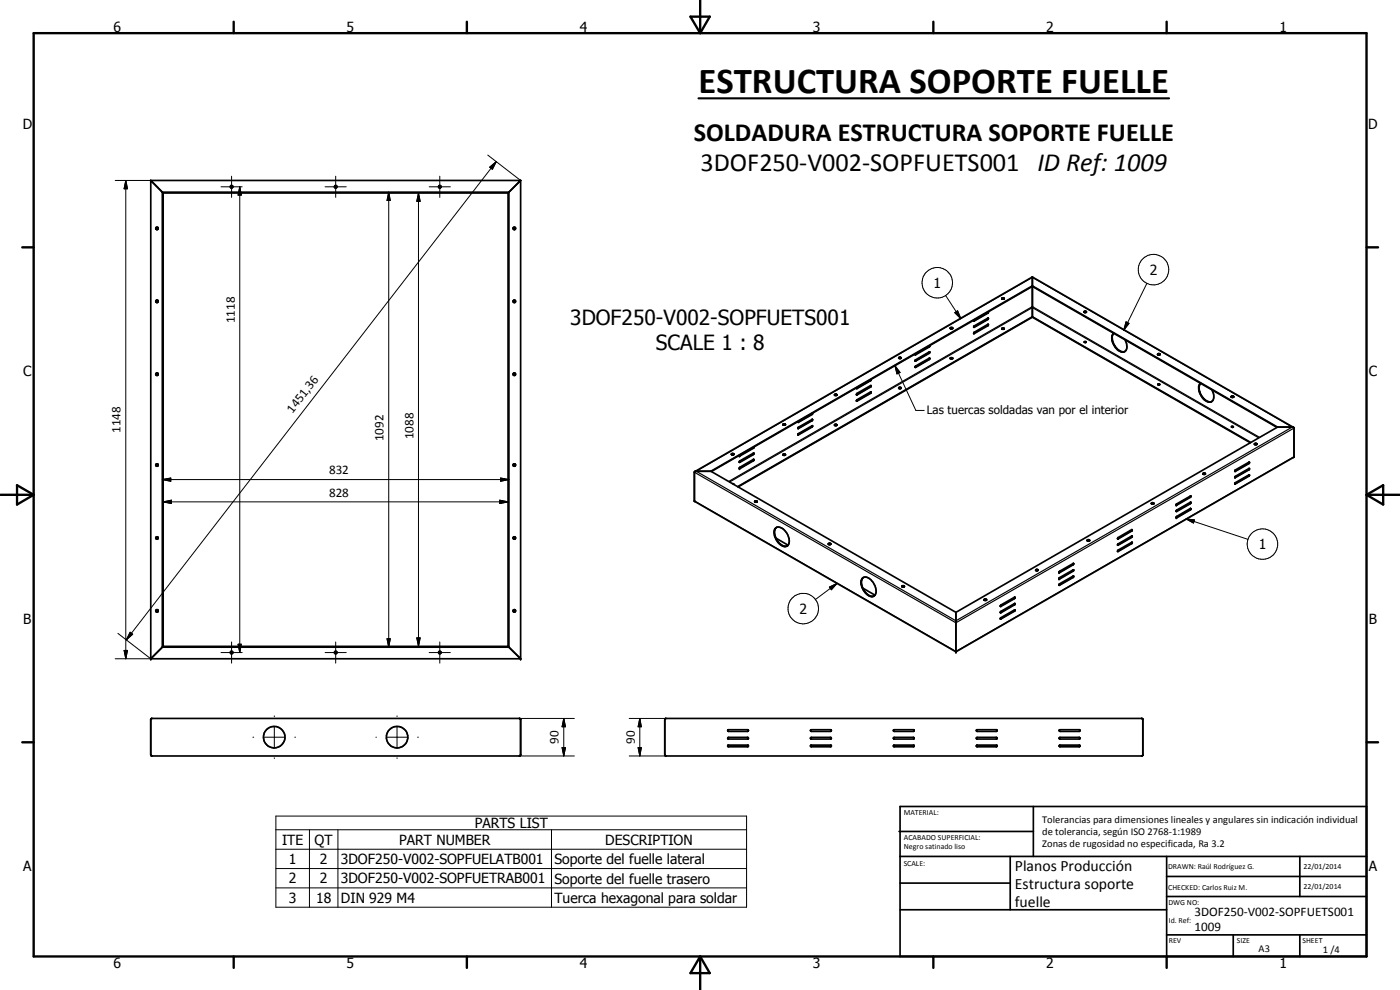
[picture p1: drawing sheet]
<svg xmlns="http://www.w3.org/2000/svg" width="420mm" height="297mm" viewBox="0 0 420 297" stroke-linecap="round" stroke-linejoin="round" font-family="sans-serif">
<g fill="none" stroke="#000" stroke-width=".51">
<path d="M45.2 54.2l3.5 3.5M45.2 54.1v143.6M45.2 54.1h111M48.7 57.7h104v136.5M48.7 57.7l.3 .2M48.7 57.7v136.5h104M49 57.9v136M49 57.9h103.5M69.3 55.9h.4v.2l-.3 .1zM100.6 55.9h.3v.2l-.3 .1zM131.8 55.9h.4l-.1 .3zM132.1 55.9h.1"/>
<path d="M152.5 57.9v136M156.2 54.1v143.6M156.2 54.2l-3.7 3.7M154.3 68.4l.3 .1-.2 .2zM47 90.2l.3 .1-.1 .3-.3-.2zM154.3 90.2l.2 .1v.3h-.2zM285.2 98.6l.2-.3h.4l.1 .3M285.2 98.6h.7M285.2 98.6l.5 .1M285.7 98.6l-.3 .1M285.7 98.6h.1M285.7 98.6v.1"/>
<path d="M285.9 98.6l-.2 .1M292.2 96.3h.1M292.3 98.1l-.1 .1M292.3 100h-.1M292.3 96.1v.2M292.3 99.7l4.3-2.4-.1 .4-4.2 2.4zM296.5 97.3l-.1 .3-4.1 2.4M296.5 95.4l-.2 .4-4 2.3M296.5 93.6l-4.2 2.7M296.5 95.4l-4.2 2.4-.1 .4M296.5 95.4l-.1 .5-4.2 2.3M296.6 93.6l-.2 .4-4.1 2.3"/>
<path d="M300.7 98.7h.7M300.7 98.7l.3-.3 .4 .3M300.7 89.7l.3-.2 .4 .2M300.7 89.7h.1M300.7 89.7l.3-.4 .4 .4M300.8 89.7l.1-.1 .3 .1M301.4 89.7h-.6M309.8 83.1v12.1M309.8 83.1l-101.2 58.4M309.8 95.2l-88.3 50.9M309.8 95.2l65.4 37.6M309.8 83.1l78.4 45.1"/>
<path d="M325.3 93.6h.7M325.3 93.6l.4-.3 .3 .3M325.3 93.6l.5 .2M325.5 93.8h.4M326 93.6l-.2 .2M334.2 100a3.3 3.3 0 0 0 .6 4.3 2.59 2.59 0 0 0 2.8 1.2M334.3 100a3.8 3.8 0 0 0 1 4.7 2.23 2.23 0 0 0 2.3 .8M46.9 112.2l.3-.1 .1 .3h-.4zM154.3 112.1l.2 .3h-.3zM250.5 118.5h.7M250.6 118.6l-.2-.1a.32 .32 0 0 1 .4-.3 .32 .32 0 0 1 .3 .4M250.6 118.6h.5"/>
<path d="M250.6 118.6h.4M250.6 118.6v.1M251 118.6v.1M257 118.4h.1M257 116.5h.1M257.1 116.3v.2M257.1 118.1l4.3-2.4v.4l-4.2 2.4zM261.3 113.9l-4.2 2.6M261.3 115.7l-.1 .3-4.1 2.4M261.3 117.6l-.2 .3-4.1 2.4M261.4 113.8v.4l-4.3 2.3M269.7 107.4l.4-.3 .3 .3"/>
<path d="M269.7 107.4h.7M269.7 116.5h.7M269.7 116.5l.2-.3h.4l.1 .3M269.9 107.6h.4M274.6 108.1l4.4-2.5-.1 .4-4.2 2.4zM274.6 110l4.4-2.5v.3l-4.2 2.4zM274.6 110.2h.1M274.6 108.2h.1M278.9 103.8l-4.3 2.6M278.9 105.6l-.1 .3-4.1 2.3M278.9 107.4l-.1 .4-4.1 2.4M279 103.9l-4.3 2.6-.1-.3"/>
<path d="M279 103.7v.2M279 103.9h.1M285.2 107.6h.7M285.2 107.6l.2-.3 .4 .1 .1 .2M325.4 102.7h.5M326 102.7h-.6M326 102.6l-.5-.1-.1 .2M326 102.6v.1M337.6 101.9a2.77 2.77 0 0 1 0 3.6M347.4 106.4l.4-.2 .3 .2M347.4 106.4h.7M347.4 106.4l.2-.3 .5 .3"/>
<path d="M347.5 115.4h.5M347.5 115.2l.6 .2-.5 .1zM347.6 106.4v.1M347.6 106.4h.1M347.6 106.4l.4 .1M360.1 115.2a4.1 4.1 0 0 0 1.9 5.2l1.4 .2M360.2 115.2a4.1 4.1 0 0 0 3.2 5.4M360.3 115l-.2 .2M363.7 117a2.68 2.68 0 0 1-.1 3.5l-.2 .1M369.5 119.1l.4-.3 .3 .3M369.5 119.1l.4-.1 .3 .1M369.5 119.1l.5 .2"/>
<path d="M370 119.1l-.3 .1M370 119.1l.1 .1M370.1 119.2h.1M370.2 119.1l-.2 .2M154 139.4l.5-.2 .2 .5-.5 .2zM154.3 139.4l.3 .1-.2 .2zM219.5 136.4l.2-.3 .5 .3M219.5 136.4h.7M219.5 136.4l.5 .1M219.7 136.4h.4M220.2 136.4l-.2 .1M221.9 136.8h.1"/>
<path d="M221.9 136.8v.1M221.9 136.6v.2M222 138.3l4.3-2.3-.2 .4-4.2 2.3zM226.1 135.9l-.1 .4-4.1 2.3M226.1 134.2l-4.2 2.6M226.1 137.8l-.1 .3-4.1 2.4M226.3 134.1l-.2 .4-4.2 2.4M235 127.5l.2-.3h.4l.1 .3M235 136.5l.4-.1 .3 .1M235 136.5h.7M235 136.5v-.2l.4-.1 .3 .3M235 127.5l.4-.2 .3 .2"/>
<path d="M235 127.5l.1 .1M235.1 127.6h.4M235.2 127.6h.3M235.7 127.5l-.2 .1M239.5 130.2l4.3-2.5-.1 .4-4.1 2.4zM239.5 128.3l4.4-2.4-.1 .3-4.2 2.4zM239.5 126.5v.2M239.5 130.4h.1M239.5 128.5h.1M239.5 126.6v.1M243.7 124l-.1 .3-4.1 2.3M243.7 127.7v.3l-4.2 2.4"/>
<path d="M243.7 125.8v.3l-4.2 2.4M243.9 124l-.2 .4-4.2 2.3M250.5 127.6l.3-.2 .4 .2M250.5 127.6h.7M250.5 127.6l.1-.3h.4l.2 .3M257.1 120l4.3-2.4-.1 .4-4.2 2.4zM369.6 128.1h.5M369.6 127.9l.6 .2-.5 .1zM374.8 138.7h.2l-.2 .4-4.2 2.3M374.8 138.7l-4.1 2.3-.1 .4M374.9 138.7l-.2 .3-4.1 2.4M375.4 132.8l-65.6-37.8-88.4 51"/>
<path d="M376.5 133.3l.3-.2 .4 .2M376.5 133.3l.2-.3 .5 .3M376.5 133.3l.5 .1M377 133.3l-.4 .1M377 133.3h.1M377.1 133.3v.1M377.2 133.3l-.2 .1M383.2 128.2l-73.4-42.3-96.3 55.6M383.4 128.1l4.9 .2v8.9l-101.4 58.4M383.4 128.1l-96.5 55.6M383.4 128.1l-73.6-42.3-96.5 55.6M213.3 141.4l-4.8 .1-.1 8.9 78.5 45.2"/>
<path d="M213.3 141.4l73.6 42.3M219.8 145.1l.4 .2M221.9 140.3l4.4-2.5-.1 .4-4.2 2.4zM226.5 150.5h.7M226.5 150.4l.5-.1 .2 .3-.3 .1zM226.6 150.6v.1M226.6 150.6h.5M227.1 150.6v.1M232.8 158.4a2.27 2.27 0 0 1 2.9 .9 3.5 3.5 0 0 1 .7 4.4 2.31 2.31 0 0 1-3.1-1.2 3.6 3.6 0 0 1-.5-4.1zM233.1 158.2a3.1 3.1 0 0 0 .4 4.2 2.65 2.65 0 0 0 2.8 1.4M339.6 158.9h.2l-.1 .4-4.1 2.4-.2-.1M339.6 158.9l-4.1 2.4-.1 .3"/>
<path d="M339.7 158.9l-.1 .3-4.2 2.4M345.6 151.1h.7M345.7 151.3l.2-.2 .2 .2M346.3 151.1l-.1-.2-.4-.1-.3 .2 .3 .3M346.3 151.1l-.5 .2M353 151.3l4.4-2.5-.2 .4-4.1 2.4zM353 153.2l4.4-2.5-.2 .4-4 2.4zM353.1 155l4.3-2.4-.1 .4-4.3 2.4zM357.3 148.8l-.1 .3-4.2 2.4M357.3 150.7l-.1 .3-4.2 2.4M357.3 152.6l-.1 .3-4.2 2.4M357.3 148.8h.1"/>
<path d="M361 142.2l.4-.1 .3 .1M361 142.2l.4-.3 .3 .3M361 142.2l.6 .1M361.6 142.2l-.4 .1M361.6 142.2v.1M361.7 142.2l-.1 .1M370.6 143.3h.1M374.8 142.5l-4.1 2.4-.1 .3M374.8 140.6h.2l-.1 .3-4.2 2.4M374.8 140.6l-4.1 2.3-.1 .4M374.8 142.5h.2l-.2 .4-4.2 2.3M374.9 140.6l-4.3 2.7"/>
<path d="M374.9 140.6h.1M374.9 142.5l-.1 .2-4.2 2.5M47 161.2l.3 .1-.1 .3-.3-.2zM154.3 161.2l.2 .1v.3h-.2zM232.9 161.5l3.6 2.1M248.6 163.3l.2-.3 .5 .3M248.6 163.3h.7M248.6 163.3l.1 .1M248.7 163.4h.5M248.7 163.3v.1M248.7 163.3h.5M249.2 163.3v.1"/>
<path d="M249.3 163.3l-.1 .1M258.6 173.8a1.53 1.53 0 0 1 2.5 0l.9 .9 .6 1.1a2.92 2.92 0 0 1 0 2.8M258.6 173.8a4.3 4.3 0 0 0 3.1 5.2l.9-.4M258.6 173.9a4.5 4.5 0 0 0 3.2 5l.5-.1M258.8 173.6l-.2 .3M259 176.5l3.6 2.1M270.7 175.9l.5-.2 .2 .2-.5 .2zM270.7 176h.7M270.8 176.1h.1M270.8 176.1h.5M271.3 176.1h.1M304.4 179.2l-4 2.3-.2 .4"/>
<path d="M304.4 179.2h.2l-.2 .4-4.2 2.3M304.5 179.2l-.2 .3-4.1 2.4M310.8 171.1h.7M311 171.2h.4M311 171.2h.1M311.4 171.2h.1M317.8 171.6l4.4-2.5-.1 .3-4.1 2.4zM317.8 175.3l4.4-2.4-.1 .3-4.2 2.4zM322.1 169l-.2 .4-4.1 2.3M322.1 170.9v.1M322.1 172.8l-.2 .4-4.1 2.3M322.1 171l-4.3 2.7"/>
<path d="M322.1 170.9h.1M322.2 170.9l-.1 .4-4.3 2.4 .1-.3 4.2-2.4M326.3 162.2h.7M326.3 162.1l.5-.2 .2 .2-.5 .2zM326.5 162.3h.1M326.5 162.3h.3M326.8 162.3h.1M335.4 165.4h.1M335.6 165.1l4.2-2.4-.1 .4-4.3 2.4zM339.6 160.8l-4.1 2.4-.1 .3M339.6 160.8h.2l-.2 .4-4.2 2.3M339.7 160.8l-.2 .4-4.1 2.3"/>
<path d="M339.7 162.7l-.2 .4-4.1 2.3M45.2 197.7h111M46.9 183.2l.2-.2 .2 .4h-.4zM49 193.9l-3.8 3.8M49 193.9h103.5M69.4 195.6l.3 .1-.2 .3-.2-.1zM100.6 195.6l.3 .1-.2 .3zM131.9 195.6h.2v.4l-.3-.1zM152.5 193.9l.2 .3M152.7 194.2l3.5 3.5M154.2 183.2l.2-.2 .1 .4h-.2zM286.9 183.7v11.9"/>
<path d="M295.3 180l.4-.1 .4 .1M295.3 180l.3-.3 .4 .1 .1 .2M295.3 180l.3 .1M295.5 180.1h.4M296.1 180l-.5 .1M304.4 181.1h.2l-.1 .3-4.1 2.5-.2-.1M304.4 181.1l-4 2.3-.2 .4M304.4 183l-4.1 2.4-.1 .3M304.4 183h.2l-.2 .4-4.2 2.3M304.5 181.1l-4.3 2.7M304.5 181.1h.1M304.5 183l-.1 .3-4.2 2.4"/>
<path d="M45.3 215.7l110.7-.1 .2 .2v10.8l-.3 .2h-110.3l-.4-.2zM199.6 215.7l143.1-.1 .3 .2v10.8l-.4 .2h-142.7l-.4-.4zM218.5 218.9h6l.1 .3-.2 .3h-5.8l-.2-.3zM243.3 219l6.1-.1 .1 .3-.3 .3h-5.7zM268.3 218.9h5.9l.2 .3-.3 .3h-5.7l-.3-.3zM293.1 219l6-.1 .1 .3-.2 .3h-5.7zM317.9 219l6.1-.1 .1 .3-.2 .3h-5.8zM218.4 221.4l6-.2 .2 .3-.1 .2h-6zM218.4 223.6h6.1l.1 .3-.2 .2h-5.8zM243.3 221.4l5.9-.2 .3 .3-.1 .2h-6zM243.3 223.6h6.1l.1 .3-.3 .2h-5.7zM268.2 221.4l5.9-.2 .3 .3-.2 .2h-5.9z"/>
<path d="M268.2 223.6h6l.2 .3-.3 .2h-5.7zM293.1 221.4l5.9-.2 .2 .3-.1 .2h-6zM293.1 223.6h6l.1 .3-.2 .2h-5.7zM317.9 221.4l6-.2 .2 .3-.1 .2h-6zM317.9 223.6h6.1l.1 .3-.2 .2h-5.8zM269.8 249.5h40.3M270.1 242h140v45h-140zM270.1 257h140M303.2 257v16M310.1 242v15M350.1 257v30M390.1 257v12"/>
<path d="M270.1 265h33.1M270.1 273h80M350.1 269h60M350.1 263h60M350.1 280.5h60M370.1 280.5v6.5M390.1 280.5v6.5"/>
<circle cx="69.5" cy="56" r=".38"/>
<circle cx="100.7" cy="56" r=".38"/>
<circle cx="132" cy="56" r=".38"/>
<circle cx="47.1" cy="68.5" r=".38"/>
<circle cx="47.1" cy="68.5" r=".2"/>
<circle cx="154.4" cy="68.5" r=".39"/>
<circle cx="47.1" cy="90.4" r=".38"/>
<circle cx="154.4" cy="90.4" r=".39"/>
<circle cx="47.1" cy="112.3" r=".38"/>
<circle cx="154.4" cy="112.3" r=".39"/>
<circle cx="47.1" cy="139.5" r=".37"/>
<circle cx="47.1" cy="139.5" r=".2"/>
<circle cx="47.1" cy="161.4" r=".37"/>
<circle cx="154.4" cy="161.4" r=".38"/>
<circle cx="311.1" cy="171" r=".34"/>
<circle cx="47.1" cy="183.3" r=".38"/>
<circle cx="69.5" cy="195.8" r=".38"/>
<circle cx="100.7" cy="195.8" r=".38"/>
<circle cx="132" cy="195.8" r=".38"/>
<circle cx="154.4" cy="183.3" r=".39"/>
<circle cx="82.3" cy="221.2" r="3.2"/>
<circle cx="119.2" cy="221.2" r="3.2"/>
</g>
<g fill="#000">
<circle cx="221.9" cy="136.8" r=".25"/>
<circle cx="221.9" cy="140.5" r=".25"/>
<circle cx="353" cy="155.3" r=".25"/>
<circle cx="353" cy="151.5" r=".25"/>
<circle cx="317.8" cy="171.7" r=".25"/>
<circle cx="317.8" cy="173.7" r=".25"/>
<circle cx="45.2" cy="197.7" r=".25"/>
<circle cx="156.2" cy="197.7" r=".25"/>
<circle cx="286.9" cy="195.6" r=".25"/>
</g>
<g fill="none" stroke="#000" stroke-width=".35">
<path d="M292.3 98.1l.1 .1M292.3 100l.1 .1M292.3 96.3h.1M296.3 95.8l.1 .1M296.3 97.7h.1M296.3 93.9l.1 .1M257.1 118.4l.1 .1M257.1 116.5l.1 .1M261.1 116l.2 .1M261.1 117.9l.2 .1M261.1 114.2h.2M274.7 106.3l.1 .1"/>
<path d="M274.7 110.2h.1M274.7 108.2l.1 .1M278.8 104l.1 .1M278.8 107.8l.1 .1M278.8 105.9l.1 .1M221.9 138.6l.1 .1M221.9 136.8h.1M226 136.3l.1 .1M226 138.2l.1 .1M226 134.4l.1 .1M239.5 126.6l.1 .1M239.5 130.4l.1 .1"/>
<path d="M239.5 128.5l.1 .1M243.6 124.3l.1 .1M243.6 128.1h.1M243.6 126.2h.1M257.1 120.3l.1 .1M374.7 139l.1 .1M377.7 131.4l-67.9-39.1-90.8 52.3M378 131.2l-68.2-39.2-91.1 52.4M388.4 128.4l-101.5 58.5-78.5-45.2M388.4 137l-101.5 58.5-78.5-45.2M208.9 141.4l100.9-58.2 78 44.9-100.9 58.2zM221.9 140.5l.1 .1"/>
<path d="M339.5 159.3h.1M353 151.5l.2 .1M353 155.3l.2 .1M353 153.4l.2 .1M357.1 149.1l.1 .1M357.1 152.9l.1 .1M357.1 151l.1 .1M370.6 143.3h.1M370.6 145.2h.1M370.6 141.4h.1M374.7 140.9l.1 .1M374.7 142.8l.1 .1"/>
<path d="M304.3 179.5l.1 .1M317.8 171.7l.2 .1M317.8 175.5l.2 .1M317.8 173.7h.2M321.9 169.4l.2 .1M321.9 173.2l.2 .1M321.9 171.3l.2 .1M335.4 163.5l.2 .1M335.4 165.4l.2 .1M335.4 161.6l.2 .1M339.5 161.2h.1M339.5 163.1h.1"/>
<path d="M300.3 183.8l.1 .1M300.3 185.7h.1M300.3 181.9h.1M304.3 181.4l.1 .1M304.3 183.3l.1 .1"/>
</g>
<g fill="none" stroke="#000" stroke-width=".71">
<path d="M10.1 9.9h400v277.1h-400zM70.1 6.5v3.4M140.1 6.5v3.4M207.2 5h5.8l-2.9 4.9zM210.1 0v9.9M280.1 6.5v3.4M350.1 6.5v3.4M6.7 74.2h3.4M410.1 74.2h3.5M.1 148.5h10M5.1 145.6l5 2.9-5 2.9zM410.1 148.5h10"/>
<path d="M410.1 148.5l5-2.9v5.8zM6.7 222.7h3.4M410.1 222.7h3.5M70.1 287v3.4M140.1 287v3.4M210.1 287v10M210.1 287l2.9 5h-5.8zM280.1 287v3.4M350.1 287v3.4"/>
</g>
<g fill="none" stroke="#000" stroke-width=".3">
<path d="M34.6 54.1h10.6M37.7 54.1l.6 2.5h-1.1zM37.7 54.1v143.6M66.3 56h6.4M69.5 52.9v6.3M72 56l.4 2.5h-1zM72 56v139.8M97.6 56h6.3M100.7 52.9v6.3M116.7 57.7l.4 2.5h-.9zM116.7 57.7v136.5M125.6 57.9l.5 2.5h-1z"/>
<path d="M125.6 57.9v136M128.8 56h6.4M132 52.9v6.3M146.4 46.5l9.8 7.6M147 50.2l1.9-1.7-1.1 2.3zM148.9 48.5l-111 143.5M283.8 88.6l4.6 7M286.5 93.8l.9-.5 1 2.3zM337.9 96.6l.9 .4-1.5 2.1zM344.2 85l-6.9 14.1M268.6 109.7l1.5 2.1-.9 .4zM268.6 109.7l6.3 13.4h2.5"/>
<path d="M48.7 143.9l2.6-.5v1zM48.7 143.9h104M49 150.6l2.5-.5v1zM49 150.6h103.5M150 150.1l2.5 .5-2.5 .5zM150.2 143.4l2.5 .5-2.5 .5zM356 155.7l2.5 .3-.3 .9zM356 155.7l18.6 6.1M248.9 176.1l2.3-1.1-1.7 2zM251.2 175l-6.5 4.9M35.4 190l9.8 7.7h-10.6M37.2 195.2h1.1l-.6 2.5z"/>
<path d="M39.1 189.7l.7 .6-1.9 1.7zM66.3 195.8h6.4M69.5 192.6v6.4M71.4 193.3h1l-.4 2.5zM97.6 195.8h6.3M100.7 192.6v6.4M116.2 191.6h.9l-.4 2.6zM125.1 191.4h1l-.5 2.5zM128.8 195.8h6.4M132 192.6v6.4M82.3 214.8v.2M82.3 218v6.4"/>
<path d="M119.2 214.8v.2M119.2 218v6.4M155.9 215.6h16.5M169.2 215.6l.5 2.5h-1zM169.2 215.6v11.2M188.8 215.6h11.1M192 215.6l.5 2.5h-1zM192 215.6v11.2M75.9 221.2h.2M79.2 221.2h6.3M82.3 227.4v.2M88.5 221.2h.2"/>
<path d="M112.8 221.2h.2M116 221.2h6.3M119.2 227.4v.2M125.3 221.2h.2M155.9 226.8h16.5M168.7 224.3h1l-.5 2.5zM188.8 226.8h11.1M191.5 224.3h1l-.5 2.5zM82.8 244.9h141.3v27.3h-141.3zM82.8 249h141.3M82.8 254.8h141.3M92.9 249v23.2"/>
<path d="M101.4 249v23.2M165.5 249v23.2M82.8 260.6h141.3M82.8 266.4h141.3"/>
<circle cx="281.3" cy="84.9" r="4.6"/>
<circle cx="346.2" cy="80.9" r="4.6"/>
<circle cx="378.9" cy="163.3" r="4.6"/>
<circle cx="241.1" cy="182.6" r="4.6"/>
</g>
<g fill="#000">
<path d="M37.7 54.1l.6 2.5h-1.1zM72 56l.4 2.5h-1zM147 50.2l1.9-1.7-1.1 2.3zM116.7 57.7l.4 2.5h-.9zM125.6 57.9l.5 2.5h-1zM286.5 93.8l.9-.5 1 2.3zM337.9 96.6l.9 .4-1.5 2.1zM268.6 109.7l1.5 2.1-.9 .4zM48.7 143.9l2.6-.5v1zM49 150.6l2.5-.5v1zM150 150.1l2.5 .5-2.5 .5zM150.2 143.4l2.5 .5-2.5 .5z"/>
<path d="M356 155.7l2.5 .3-.3 .9zM248.9 176.1l2.3-1.1-1.7 2zM37.2 195.2h1.1l-.6 2.5zM39.1 189.7l.7 .6-1.9 1.7zM71.4 193.3h1l-.4 2.5zM116.2 191.6h.9l-.4 2.6zM125.1 191.4h1l-.5 2.5zM169.2 215.6l.5 2.5h-1zM192 215.6l.5 2.5h-1zM168.7 224.3h1l-.5 2.5zM191.5 224.3h1l-.5 2.5z"/>
</g>
<path d="M209.6 29.5h141.2" fill="none" stroke="#000" stroke-width=".63"/>
<text font-size="11" x="209.6" y="28">ESTRUCTURA SOPORTE FUELLE</text>
<g font-size="7.9">
<text x="208.2" y="42.2">SOLDADURA ESTRUCTURA SOPORTE FUELLE</text>
<text x="210.3" y="51.2">3DOF250-V002-SOPFUETS001 ID Ref: 1009</text>
</g>
<g font-size="6.3">
<text x="171.1" y="97.4">3DOF250-V002-SOPFUETS001</text>
<text x="196.8" y="104.9">SCALE 1 : 8</text>
</g>
<g font-size="4.7">
<text x="304.6" y="261.2">Planos Producción</text>
<text x="304.6" y="266.6">Estructura soporte</text>
<text x="304.6" y="272">fuelle</text>
</g>
<g font-size="4.2">
<text x="34" y="9.6">6</text>
<text x="104" y="9.6">5</text>
<text x="174" y="9.6">4</text>
<text x="244" y="9.6">3</text>
<text x="314" y="9.6">2</text>
<text x="384" y="9.6">1</text>
<text x="6.8" y="38.7">D</text>
<text x="410.6" y="38.7">D</text>
<text x="345" y="82.5">2</text>
<text x="280.2" y="86.4">1</text>
<text x="7" y="112.9">C</text>
<text x="410.8" y="112.9">C</text>
<text x="377.8" y="164.8">1</text>
<text x="239.9" y="184.1">2</text>
<text x="7" y="187.1">B</text>
<text x="410.8" y="187.1">B</text>
<text x="142.5" y="248.5">PARTS LIST</text>
<text x="84.7" y="253.4">ITE</text>
<text x="94.4" y="253.4">QT</text>
<text x="119.8" y="253.4">PART NUMBER</text>
<text x="181.6" y="253.4">DESCRIPTION</text>
<text x="7" y="261.4">A</text>
<text x="86.7" y="259.2">1</text>
<text x="96" y="259.2">2</text>
<text x="102.3" y="259.2">3DOF250-V002-SOPFUELATB001</text>
<text x="166.4" y="259.3">Soporte del fuelle lateral</text>
<text x="410.8" y="261.4">A</text>
<text x="86.7" y="265">2</text>
<text x="96" y="265">2</text>
<text x="102.3" y="265">3DOF250-V002-SOPFUETRAB001</text>
<text x="166.4" y="265.1">Soporte del fuelle trasero</text>
<text x="86.7" y="270.9">3</text>
<text x="94.9" y="270.9">18</text>
<text x="102.3" y="270.9">DIN 929 M4</text>
<text x="166.4" y="270.9">Tuerca hexagonal para soldar</text>
<text x="34" y="290.4">6</text>
<text x="104" y="290.4">5</text>
<text x="174" y="290.4">4</text>
<text x="244" y="290.4">3</text>
<text x="314" y="290.4">2</text>
<text x="384" y="290.4">1</text>
</g>
<g font-size="3.9">
<text x="70.4" y="97" transform="rotate(-90 70.4 97)">1118</text>
<text x="87.8" y="124.1" transform="rotate(-52 87.8 124.1)">1451,36</text>
<text x="36.2" y="129.9" transform="rotate(-90 36.2 129.9)">1148</text>
<text x="124.1" y="131.8" transform="rotate(-90 124.1 131.8)">1088</text>
<text x="115.1" y="132.4" transform="rotate(-90 115.1 132.4)">1092</text>
<text x="98.8" y="142.4">832</text>
<text x="98.8" y="149">828</text>
<text x="167.6" y="223.2" transform="rotate(-90 167.6 223.2)">90</text>
<text x="190.5" y="223.2" transform="rotate(-90 190.5 223.2)">90</text>
<text x="358.5" y="275">3DOF250-V002-SOPFUETS001</text>
<text x="358.5" y="279.4">1009</text>
</g>
<text font-size="3.5" x="278.2" y="124.2">Las tuercas soldadas van por el interior</text>
<g font-size="3.1">
<text x="312.7" y="246.8">Tolerancias para dimensiones lineales y angulares sin indicación individual</text>
<text x="312.7" y="250.4">de tolerancia, según ISO 2768-1:1989</text>
<text x="312.7" y="254">Zonas de rugosidad no especificada, Ra 3.2</text>
<text x="377.7" y="285.6">A3</text>
<text x="397" y="285.9">1 /4</text>
</g>
<g font-size="2.4">
<text x="271.2" y="244.4">MATERIAL:</text>
<text x="271.3" y="252">ACABADO SUPERFICIAL:</text>
<text x="271.3" y="254.6">Negro satinado liso</text>
<text x="271.2" y="259.7">SCALE:</text>
<text x="350.6" y="260.8">DRAWN: Raúl Rodríguez G.</text>
<text x="391.2" y="260.6">22/01/2014</text>
<text x="350.6" y="267">CHECKED: Carlos Ruiz M.</text>
<text x="391.2" y="266.7">22/01/2014</text>
<text x="350.6" y="271.4">DWG NO:</text>
<text x="350.8" y="276.9">Id. Ref:</text>
<text x="350.8" y="282.8">REV</text>
<text x="371.2" y="282.9">SIZE</text>
<text x="390.9" y="282.9">SHEET</text>
</g>
</svg>
